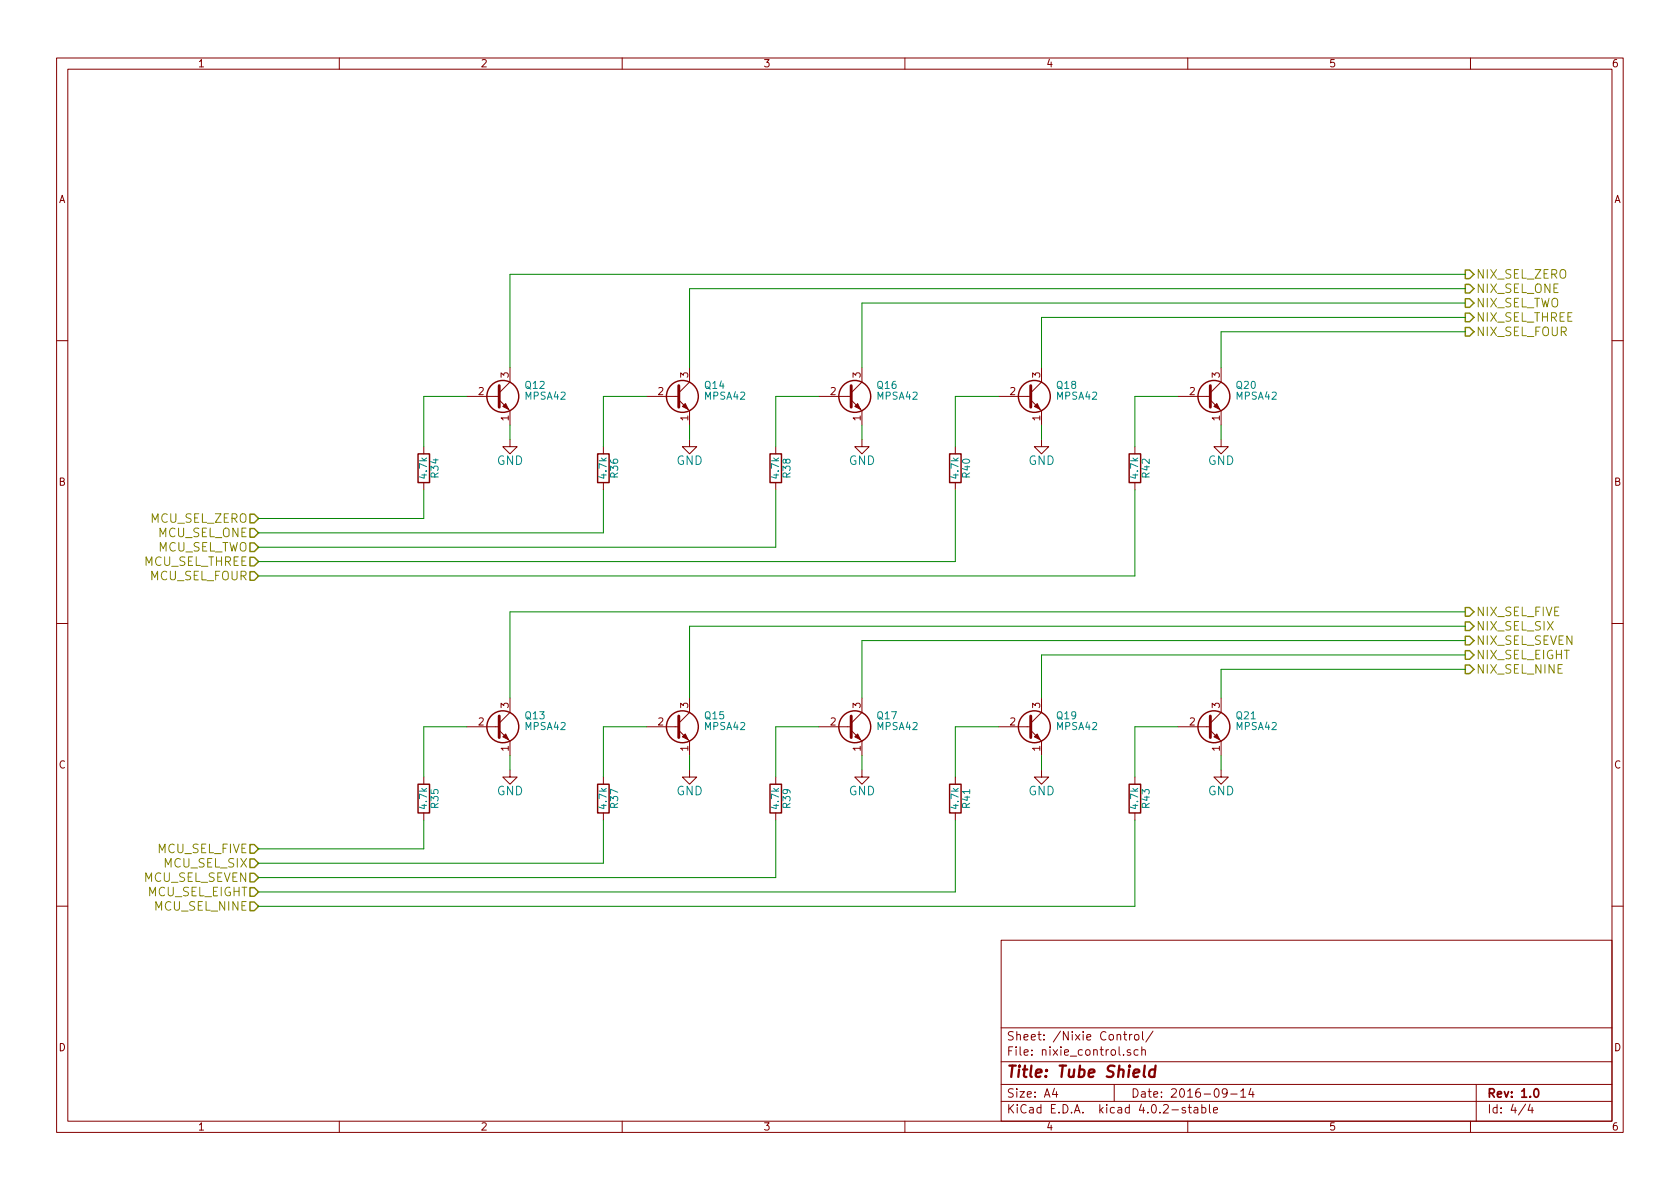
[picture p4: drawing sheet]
<svg xmlns="http://www.w3.org/2000/svg" width="297mm" height="210mm" viewBox="0 0 297 210" stroke-linecap="round" stroke-linejoin="round" font-family="sans-serif">
<g fill="none" stroke="#840000" stroke-width=".18">
<path d="M10 10.3h277v189.9h-277zM12 12.2h273v186.1h-273zM60 10.3v1.9M110 10.3v1.9M160 10.3v1.9M210 10.3v1.9M260 10.3v1.9M10 60.2h2M74.9 79v1.3M82.5 70.1h5.8M88.3 70.7l1.9 1.9v2.6M90.2 77.7v1.3h1.2l-1.2 1.3-1.3-1.3h1.3"/>
<path d="M90.2 65v2.6l-1.9 1.9M106.7 79v1.3M114.3 70.1h5.7M120 70.7l1.9 1.9v2.6M121.9 77.7v1.3h1.3l-1.3 1.3-1.3-1.3h1.3M121.9 65v2.6l-1.9 1.9M137.2 79v1.3M144.8 70.1h5.7M150.5 70.7l1.9 1.9v2.6M152.4 77.7v1.3h1.3l-1.3 1.3-1.3-1.3h1.3M152.4 65v2.6l-1.9 1.9M168.9 79v1.3"/>
<path d="M176.5 70.1h5.7M182.2 70.7l1.9 1.9v2.6M184.1 77.7v1.3h1.3l-1.3 1.3-1.2-1.3h1.2M184.1 65v2.6l-1.9 1.9M200.7 79v1.3M208.3 70.1h5.7M214 70.7l1.9 1.9v2.6M215.9 77.7v1.3h1.3l-1.3 1.3-1.3-1.3h1.3M215.9 65v2.6l-1.9 1.9M285 60.2h2M74.9 85.3v1.3M106.7 85.3v1.3"/>
<path d="M137.2 85.3v1.3M168.9 85.3v1.3M200.7 85.3v1.3M10 110.3h2M285 110.3h2M74.9 137.4v1.3M82.5 128.5h5.8M88.3 129.2l1.9 1.9v2.5M90.2 136.1v1.3h1.2l-1.2 1.3-1.3-1.3h1.3M90.2 123.4v2.6l-1.9 1.9M106.7 137.4v1.3M114.3 128.5h5.7"/>
<path d="M120 129.2l1.9 1.9v2.5M121.9 136.1v1.3h1.3l-1.3 1.3-1.3-1.3h1.3M121.9 123.4v2.6l-1.9 1.9M137.2 137.4v1.3M144.8 128.5h5.7M150.5 129.2l1.9 1.9v2.5M152.4 136.1v1.3h1.3l-1.3 1.3-1.3-1.3h1.3M152.4 123.4v2.6l-1.9 1.9M168.9 137.4v1.3M176.5 128.5h5.7M182.2 129.2l1.9 1.9v2.5M184.1 136.1v1.3h1.3l-1.3 1.3-1.2-1.3h1.2"/>
<path d="M184.1 123.4v2.6l-1.9 1.9M200.7 137.4v1.3M208.3 128.5h5.7M214 129.2l1.9 1.9v2.5M215.9 136.1v1.3h1.3l-1.3 1.3-1.3-1.3h1.3M215.9 123.4v2.6l-1.9 1.9M74.9 143.8v1.2M106.7 143.8v1.2M137.2 143.8v1.2M168.9 143.8v1.2M200.7 143.8v1.2M10 160.2h2"/>
<path d="M177 166.3h108v32h-108zM285 160.2h2M60 198.3v1.9M110 198.3v1.9M160 198.3v1.9M177 194.8h108M177 191.8h108M177 187.8h108M177 181.8h108M186.4 192.5l-.3 1h.9M186.8 193v1M197 191.8v3"/>
<path d="M198.7 186.5v.1M198.7 182.9h.5M198.9 182.4v1.3l.3 .2M199.7 182.9v1M199.9 185.7a.37 .37 0 0 0-.6 .1l.1 .2 .5 .2v.1l-.2 .3-.4-.1M200.2 182.9l-.5 .3M200.7 183.1l.2-.2 .4 .2 .1 .5-.2 .2-.3 .1-.2-.1zM201.2 185.7l-.4-.1-.3 .3 .1 .6 .2 .1 .4-.1M201.9 185.7l.2-.1 .4 .1v.9M201.9 185.1v1.5M202 182.4v1.3l.2 .2M203.9 182.3l-1.3 2"/>
<path d="M209.6 195.9a.37 .37 0 0 0-.6 .1l.1 .3 .5 .1 .1 .1-.3 .3-.4-.1M210 198.3v1.9M210.1 195.8h.5M210.3 195.3v1.3l.3 .2M211.2 195.9h.5l.1 .9M211.8 196.2l-.5 .1-.2 .2 .2 .3 .5-.1M212.5 195.9l.4-.1 .3 .3-.1 .6h-.6M212.5 195.3v1.5M213.8 195.3v1.3l.2 .2M214.6 196.3l.7-.1-.1-.3-.4-.1-.2 .2v.7h.6M217 193.2l-.3 .3h-.3l-.3-.3v-.4l.2-.2 .4-.1 .2 .2a1.19 1.19 0 0 1-.2 1.2l-.4 .1M217.6 193.5h1.1"/>
<path d="M219.4 193l.4-.5v1.5M219.4 194h.8M221.2 192.5l-.4 1h.9M221.5 193v1M260 198.3v1.9M261 191.8v6.5M269.7 195.2l-1.2 2M270.5 195.2l-.3 1.1h.9M270.9 195.8v1"/>
</g>
<path d="M271.3 192.7l.3-.2a.81 .81 0 0 1 .5 .6 .81 .81 0 0 1-.2 .8l-.2 .1a.79 .79 0 0 1-.4-1.3z" fill="none" stroke="#840000" stroke-width=".3"/>
<path d="M204.2 189.2a.7 .7 0 0 0-1 .3v.8l.3 .1 .6-.1M204.3 188.4l-.2 2" fill="none" stroke="#840000" stroke-width=".41"/>
<g fill="none" stroke="#848400" stroke-width=".25">
<path d="M259.1 47.7h.7l.8 .8-.8 .8h-.7zM259.1 50.3h.7l.8 .7-.8 .8h-.7zM259.1 52.8h.7l.8 .8-.8 .8h-.7zM259.1 55.4h.7l.8 .7-.8 .8h-.7zM259.1 57.9h.7l.8 .8-.8 .7h-.7zM44.2 90.9h.8l.7 .8-.7 .8h-.8zM44.2 93.5h.8l.7 .7-.7 .8h-.8zM44.2 96h.8l.7 .8-.7 .7h-.8zM44.2 98.5h.8l.7 .8-.7 .8h-.8zM44.2 101.1h.8l.7 .7-.7 .8h-.8zM259.1 107.4h.7l.8 .8-.8 .8h-.7zM259.1 110h.7l.8 .7-.8 .8h-.7z"/>
<path d="M259.1 112.5h.7l.8 .8-.8 .7h-.7zM259.1 115.1h.7l.8 .7-.8 .8h-.7zM259.1 117.6h.7l.8 .8-.8 .7h-.7zM44.2 149.3h.8l.7 .8-.7 .8h-.8zM44.2 151.9h.8l.7 .7-.7 .8h-.8zM44.2 154.4h.8l.7 .8-.7 .8h-.8zM44.2 157h.8l.7 .7-.7 .8h-.8zM44.2 159.5h.8l.7 .8-.7 .7h-.8z"/>
</g>
<g fill="none" stroke="#840000" stroke-width=".25">
<path d="M73.9 80.3h2v5h-2zM105.7 80.3h2v5h-2zM136.1 80.3h2.1v5h-2.1zM167.9 80.3h2v5h-2zM199.6 80.3h2.1v5h-2.1zM73.9 138.7h2v5.1h-2zM105.7 138.7h2v5.1h-2zM136.1 138.7h2.1v5.1h-2.1zM167.9 138.7h2v5.1h-2zM199.6 138.7h2.1v5.1h-2.1z"/>
<circle cx="88.9" cy="70.1" r="2.82"/>
<circle cx="120.6" cy="70.1" r="2.82"/>
<circle cx="151.1" cy="70.1" r="2.82"/>
<circle cx="182.9" cy="70.1" r="2.82"/>
<circle cx="214.6" cy="70.1" r="2.82"/>
<circle cx="88.9" cy="128.5" r="2.82"/>
<circle cx="120.6" cy="128.5" r="2.82"/>
<circle cx="151.1" cy="128.5" r="2.82"/>
<circle cx="182.9" cy="128.5" r="2.82"/>
<circle cx="214.6" cy="128.5" r="2.82"/>
</g>
<path d="M88.3 68.2v3.8M120 68.2v3.8M150.5 68.2v3.8M182.2 68.2v3.8M214 68.2v3.8M88.3 126.6v3.8M120 126.6v3.8M150.5 126.6v3.8M182.2 126.6v3.8M214 126.6v3.8" fill="none" stroke="#840000" stroke-width=".51"/>
<g fill="#840000" stroke="#840000" stroke-width=".18">
<path d="M88.9 71.9l.5-.5 .5 1z"/>
<path d="M120.6 71.9l.6-.5 .5 1z"/>
<path d="M151.1 71.9l.5-.5 .5 1z"/>
<path d="M182.9 71.9l.5-.5 .5 1z"/>
<path d="M214.6 71.9l.5-.5 .5 1z"/>
<path d="M88.9 130.3l.5-.5 .5 1z"/>
<path d="M120.6 130.3l.6-.5 .5 1z"/>
<path d="M151.1 130.3l.5-.5 .5 1z"/>
<path d="M182.9 130.3l.5-.5 .5 1z"/>
<path d="M214.6 130.3l.5-.5 .5 1z"/>
</g>
<g fill="none" stroke="#008400" stroke-width=".18">
<path d="M259.1 58.7h-43.2v6.3M259.1 56.1h-75v8.9M259.1 53.6h-106.7v11.4M259.1 51h-137.2v14M259.1 48.5h-168.9v16.5M82.5 70.1h-7.6v8.9M90.2 75.2v2.5M114.3 70.1h-7.6v8.9M121.9 75.2v2.5M144.8 70.1h-7.6v8.9M152.4 75.2v2.5M176.5 70.1h-7.6v8.9"/>
<path d="M184.1 75.2v2.5M208.3 70.1h-7.6v8.9M215.9 75.2v2.5M74.9 86.6v5.1h-29.2M106.7 86.6v7.6h-61M137.2 86.6v10.2h-91.5M168.9 86.6v12.7h-123.2M200.7 86.6v15.2h-155M259.1 118.4h-43.2v5M259.1 115.8h-75v7.6M259.1 113.3h-106.7v10.1M259.1 110.7h-137.2v12.7"/>
<path d="M259.1 108.2h-168.9v15.2M82.5 128.5h-7.6v8.9M90.2 133.6v2.5M114.3 128.5h-7.6v8.9M121.9 133.6v2.5M144.8 128.5h-7.6v8.9M152.4 133.6v2.5M176.5 128.5h-7.6v8.9M184.1 133.6v2.5M208.3 128.5h-7.6v8.9M215.9 133.6v2.5M74.9 145v5.1h-29.2"/>
<path d="M106.7 145v7.6h-61M137.2 145v10.2h-91.5M168.9 145v12.7h-123.2M200.7 145v15.3h-155"/>
</g>
<text font-size="2.8" fill="#840000" x="178" y="190.5">Title: Tube Shield</text>
<g font-size="2.1" fill="#848400">
<text x="261" y="49.3">NIX_SEL_ZERO</text>
<text x="261" y="51.8">NIX_SEL_ONE</text>
<text x="261" y="54.4">NIX_SEL_TWO</text>
<text x="261" y="56.9">NIX_SEL_THREE</text>
<text x="261" y="59.4">NIX_SEL_FOUR</text>
<text x="26.6" y="92.5">MCU_SEL_ZERO</text>
<text x="27.9" y="95">MCU_SEL_ONE</text>
<text x="25.3" y="100.1">MCU_SEL_THREE</text>
<text x="27.5" y="97.5">MCU_SEL_TWO</text>
<text x="26.5" y="102.6">MCU_SEL_FOUR</text>
<text x="261" y="109">NIX_SEL_FIVE</text>
<text x="261" y="111.5">NIX_SEL_SIX</text>
<text x="261" y="114">NIX_SEL_SEVEN</text>
<text x="261" y="116.6">NIX_SEL_EIGHT</text>
<text x="261" y="119.1">NIX_SEL_NINE</text>
<text x="25.3" y="156">MCU_SEL_SEVEN</text>
<text x="27.7" y="150.9">MCU_SEL_FIVE</text>
<text x="29.1" y="153.4">MCU_SEL_SIX</text>
<text x="26" y="158.5">MCU_SEL_EIGHT</text>
<text x="27.4" y="161">MCU_SEL_NINE</text>
</g>
<g font-size="2.1" fill="#008484">
<text x="87.8" y="82.2">GND</text>
<text x="119.6" y="82.2">GND</text>
<text x="150" y="82.2">GND</text>
<text x="181.8" y="82.2">GND</text>
<text x="213.5" y="82.2">GND</text>
<text x="87.8" y="140.6">GND</text>
<text x="119.6" y="140.6">GND</text>
<text x="150" y="140.6">GND</text>
<text x="181.8" y="140.6">GND</text>
<text x="213.5" y="140.6">GND</text>
</g>
<g font-size="2.1" fill="#840000">
<text x="178" y="184">Sheet: /Nixie Control/</text>
<text x="178" y="186.7">File: nixie_control.sch</text>
<text x="178" y="196.9">KiCad E.D.A. kicad 4.0.2-stable</text>
<text x="178" y="194.1">Size: A4</text>
<text x="200" y="194.1">Date: 2016-09-14</text>
<text x="263" y="194.1">Rev: 1.0</text>
<text x="263" y="196.9">Id: 4/4</text>
</g>
<g font-size="1.8" fill="#840000">
<text x="35" y="11.9">1</text>
<text x="85" y="11.9">2</text>
<text x="135" y="11.9">3</text>
<text x="185" y="11.9">4</text>
<text x="235" y="11.9">5</text>
<text x="285" y="11.9">6</text>
<text x="10.4" y="35.9">A</text>
<text x="285.4" y="35.9">A</text>
<text x="84.6" y="69.8">2</text>
<text x="89.9" y="66.8" transform="rotate(-90 89.9 66.8)">3</text>
<text x="116.4" y="69.8">2</text>
<text x="121.7" y="66.8" transform="rotate(-90 121.7 66.8)">3</text>
<text x="146.8" y="69.8">2</text>
<text x="152.1" y="66.8" transform="rotate(-90 152.1 66.8)">3</text>
<text x="178.6" y="69.8">2</text>
<text x="183.9" y="66.8" transform="rotate(-90 183.9 66.8)">3</text>
<text x="210.3" y="69.8">2</text>
<text x="215.6" y="66.8" transform="rotate(-90 215.6 66.8)">3</text>
<text x="89.9" y="74.4" transform="rotate(-90 89.9 74.4)">1</text>
<text x="121.7" y="74.4" transform="rotate(-90 121.7 74.4)">1</text>
<text x="152.1" y="74.4" transform="rotate(-90 152.1 74.4)">1</text>
<text x="183.9" y="74.4" transform="rotate(-90 183.9 74.4)">1</text>
<text x="215.6" y="74.4" transform="rotate(-90 215.6 74.4)">1</text>
<text x="10.4" y="85.9">B</text>
<text x="285.4" y="85.9">B</text>
<text x="89.9" y="125.2" transform="rotate(-90 89.9 125.2)">3</text>
<text x="121.7" y="125.2" transform="rotate(-90 121.7 125.2)">3</text>
<text x="152.1" y="125.2" transform="rotate(-90 152.1 125.2)">3</text>
<text x="183.9" y="125.2" transform="rotate(-90 183.9 125.2)">3</text>
<text x="215.6" y="125.2" transform="rotate(-90 215.6 125.2)">3</text>
<text x="84.6" y="128.3">2</text>
<text x="116.4" y="128.3">2</text>
<text x="146.8" y="128.3">2</text>
<text x="178.6" y="128.3">2</text>
<text x="210.3" y="128.3">2</text>
<text x="10.4" y="135.9">C</text>
<text x="89.9" y="132.8" transform="rotate(-90 89.9 132.8)">1</text>
<text x="121.7" y="132.8" transform="rotate(-90 121.7 132.8)">1</text>
<text x="152.1" y="132.8" transform="rotate(-90 152.1 132.8)">1</text>
<text x="183.9" y="132.8" transform="rotate(-90 183.9 132.8)">1</text>
<text x="215.6" y="132.8" transform="rotate(-90 215.6 132.8)">1</text>
<text x="285.4" y="135.9">C</text>
<text x="10.4" y="185.9">D</text>
<text x="285.4" y="185.9">D</text>
<text x="35" y="199.9">1</text>
<text x="85" y="199.9">2</text>
<text x="135" y="199.9">3</text>
<text x="185" y="199.9">4</text>
<text x="235" y="199.9">5</text>
<text x="285" y="199.9">6</text>
</g>
<g font-size="1.8" fill="#008484">
<text x="92.9" y="68.8">Q12</text>
<text x="92.9" y="70.7">MPSA42</text>
<text x="124.7" y="68.8">Q14</text>
<text x="124.7" y="70.7">MPSA42</text>
<text x="155.1" y="68.8">Q16</text>
<text x="155.1" y="70.7">MPSA42</text>
<text x="186.9" y="68.8">Q18</text>
<text x="186.9" y="70.7">MPSA42</text>
<text x="218.6" y="68.8">Q20</text>
<text x="218.6" y="70.7">MPSA42</text>
<text x="75.5" y="84.5" transform="rotate(-90 75.5 84.5)">4.7k</text>
<text x="77.5" y="84.4" transform="rotate(-90 77.5 84.4)">R34</text>
<text x="107.2" y="84.5" transform="rotate(-90 107.2 84.5)">4.7k</text>
<text x="109.3" y="84.4" transform="rotate(-90 109.3 84.4)">R36</text>
<text x="137.7" y="84.5" transform="rotate(-90 137.7 84.5)">4.7k</text>
<text x="139.8" y="84.4" transform="rotate(-90 139.8 84.4)">R38</text>
<text x="169.5" y="84.5" transform="rotate(-90 169.5 84.5)">4.7k</text>
<text x="171.5" y="84.4" transform="rotate(-90 171.5 84.4)">R40</text>
<text x="201.2" y="84.5" transform="rotate(-90 201.2 84.5)">4.7k</text>
<text x="203.3" y="84.4" transform="rotate(-90 203.3 84.4)">R42</text>
<text x="92.9" y="127.2">Q13</text>
<text x="92.9" y="129.1">MPSA42</text>
<text x="124.7" y="127.2">Q15</text>
<text x="124.7" y="129.1">MPSA42</text>
<text x="155.1" y="127.2">Q17</text>
<text x="155.1" y="129.1">MPSA42</text>
<text x="186.9" y="127.2">Q19</text>
<text x="186.9" y="129.1">MPSA42</text>
<text x="218.6" y="127.2">Q21</text>
<text x="218.6" y="129.1">MPSA42</text>
<text x="75.5" y="142.9" transform="rotate(-90 75.5 142.9)">4.7k</text>
<text x="77.5" y="142.8" transform="rotate(-90 77.5 142.8)">R35</text>
<text x="107.2" y="142.9" transform="rotate(-90 107.2 142.9)">4.7k</text>
<text x="109.3" y="142.8" transform="rotate(-90 109.3 142.8)">R37</text>
<text x="137.7" y="142.9" transform="rotate(-90 137.7 142.9)">4.7k</text>
<text x="139.8" y="142.8" transform="rotate(-90 139.8 142.8)">R39</text>
<text x="169.5" y="142.9" transform="rotate(-90 169.5 142.9)">4.7k</text>
<text x="171.5" y="142.8" transform="rotate(-90 171.5 142.8)">R41</text>
<text x="201.2" y="142.9" transform="rotate(-90 201.2 142.9)">4.7k</text>
<text x="203.3" y="142.8" transform="rotate(-90 203.3 142.8)">R43</text>
</g>
</svg>
